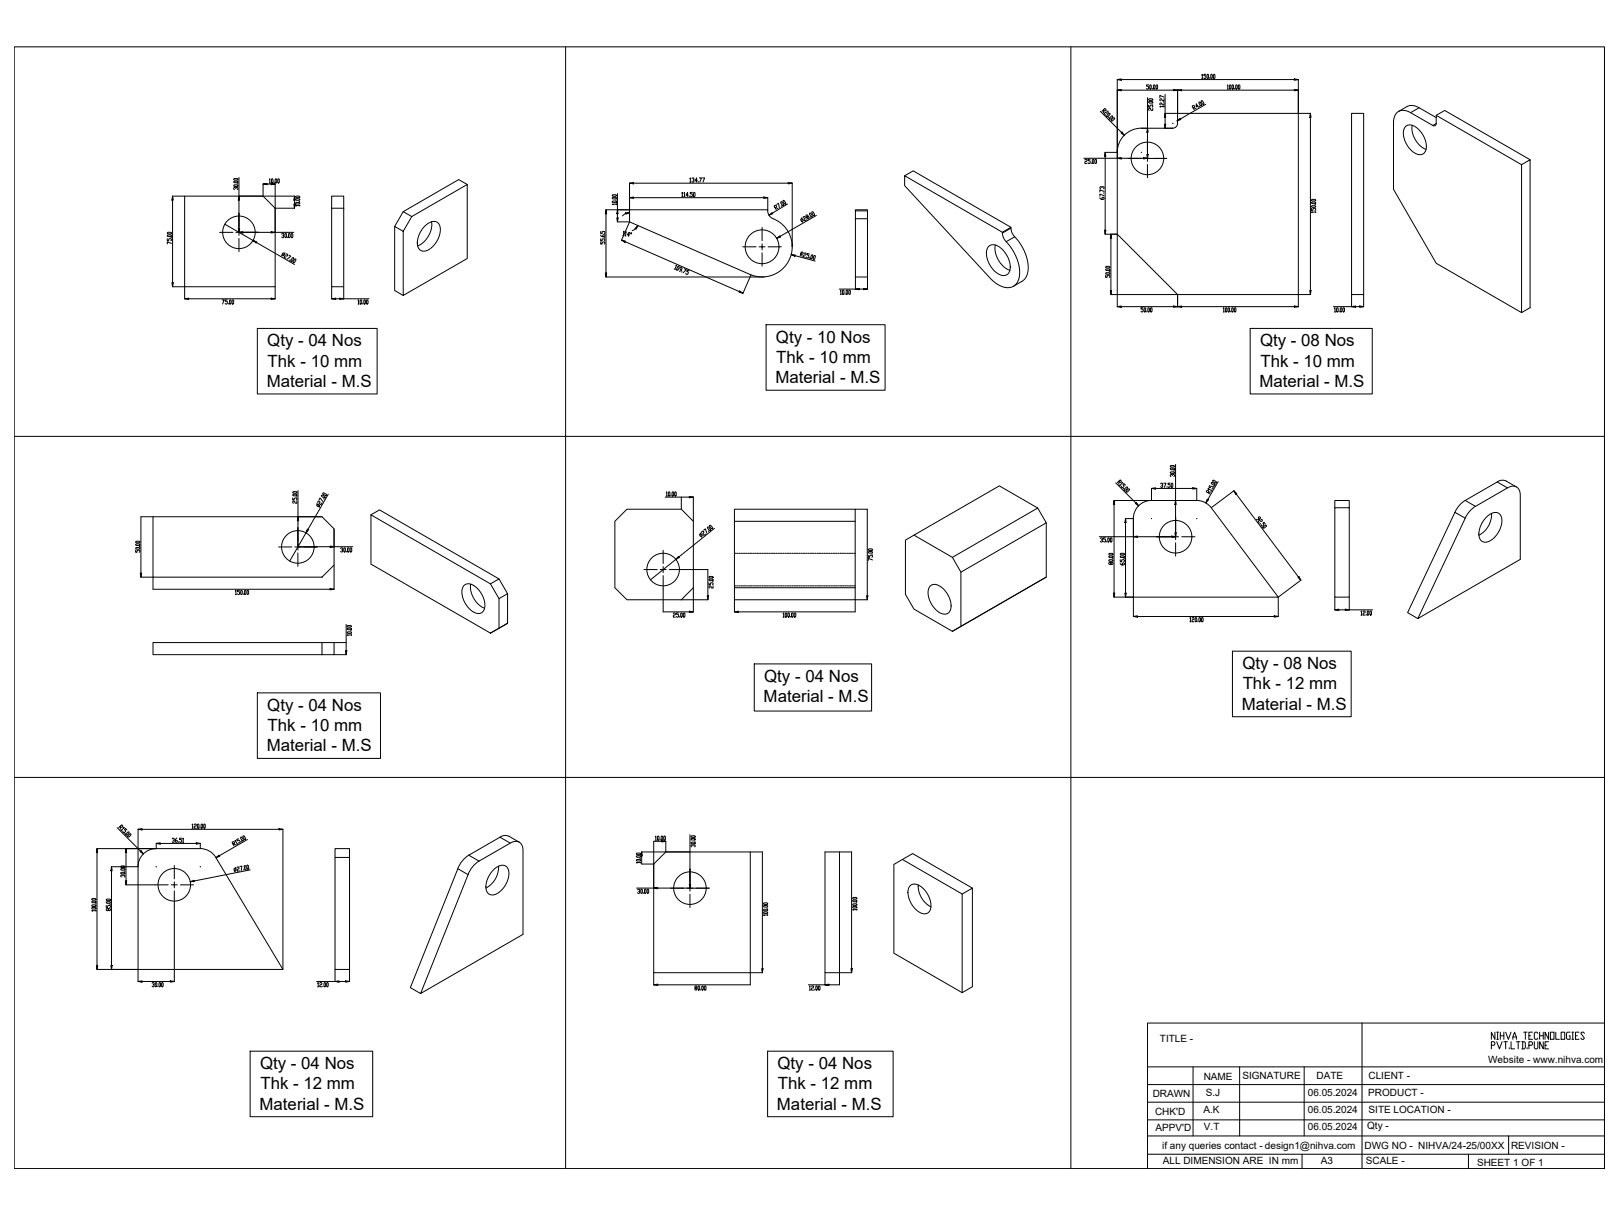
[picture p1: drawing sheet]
<svg xmlns="http://www.w3.org/2000/svg" width="1219mm" height="914mm" viewBox="0 0 1219 914" stroke-linecap="round" stroke-linejoin="round" font-family="sans-serif">
<!-- layer: 0 -->
<g fill="none" stroke="#000" stroke-width=".75">
<path d="M11 35h1197v844h-1197zM426 35v844M806 35v844M841 60l3-1v1zM905 56v3M905 59h1M908 56h-1v1l1 1v1h-1M909 56h1v3h-1zM911 59h.1M912 56h1v3h-1zM914 56h1v3h-1zM975 59l3 1h-3z"/>
<path d="M841 68l3-1v1zM841 68h137M864 74v45M865 79v2h1l1-2 1 1v1M865 77l3-1v1l-3 1zM865 75l3-1v1l-3 1zM865 64h-2v1h2v2l-2-1M866 64h1v3l-1-1zM868 78h.1M868 66v1M869 64h1l-1 3v-1zM871 64h1l-1 3v-1z"/>
<path d="M876 77h1M877 77v2h-2l-1-2-1 1 1 1M877 74v2l-2-1-1-1-1 1 1 1M877 73l-4-1v1M877 80v1M877 71v26M884 67l3 1h-3zM887 68l3-1v1zM887 68v17M902 80l-1 1v-3l1 3M903 77h1l1 2h-1zM903 80h.1"/>
<path d="M905 76h1l1 2h-1zM908 79l-22 12M924 64h1v3M924 67h1M926 64h1v3l-1-1zM928 64h1v3l-1-1zM930 66v1M931 64h1l-1 3v-1zM933 64h1l-1 3v-1zM975 67l3 1h-3zM829 84l18 18M831 83l1 1 1-1v-1h-1l-2 2"/>
<path d="M831 83v2M833 84h1l1 1h-2h-1h-1l2 2M834 87l1-2h1l-2 3-1-1zM835 88v1M837 90l1-1h1l-1 2h-1zM837 87h1v1l-2 2v-1zM845 99l2 3-3-2zM860 96a18 18 0 0 0-19 19v61l46 46h91M860 97h23M864 97l1 3h-1zM868 82v1h-1l-1-1h-1v1M877 80h-4l1 1"/>
<path d="M877 94h1l-1 3zM877 85l1 3h-1zM877 85h10M883 93h.1M883 96a4 4 0 0 0 4-3v-8h91v137M886 91l3-2v1zM899 81h1l-1-2-1 1 1 3M899 81l2 1M978 85v-25h-137v59M978 85h9v137h-9M987 85v3h-1zM1018 85h9v137h-9z"/>
<path d="M1058 95a7 7 0 0 1 10 2 16 16 0 0 1 5 18 6 6 0 0 1-9-1 16 16 0 0 1-6-18zM1062 85l7-4 13 8M1063 94a18 18 0 0 0 11 18M1069 81a9 9 0 0 0-9-1l-7 4M1079 94l-17-9a8 8 0 0 0-9-1 8 8 0 0 0-4 8v50l33 56 64 37M1079 94l3-1v-6l64 37v111l6-3v-112l-6 4M1081 93a1.6 1.6 0 0 1 0 2 1.6 1.6 0 0 1-2-1M1082 87l6-4 64 37M816 119h63M821 120h-2v1h2v2h-2M823 120h1l-1 3zM825 120h1l-1 3z"/>
<path d="M832 115l1 3h-1zM841 115h-9v61h9M841 119h3v1zM859 115h1M861 119h3l-3 1zM864 116h1l-1 3zM864 117v2h-2M864 105v14M866 119h-2v2M176 140l3-1v1h-2zM176 137l3-1v1l-2 1zM176 135l3-1v1l-2 1z"/>
<path d="M179 138h.1M180 134v41h41M198 139l3-1v1zM203 135v3M203 138h1M204 138l3 1h-3zM205 135h1l-1 3-1-1zM206 137v1M208 135v3l-1-1zM210 135v3l-1-1zM352 139l-7-4-41 24M474 138l3-1v1z"/>
<path d="M519 134h1v3M519 137h1M521 134h1l1 1h-1M522 135v2h-1M525 136h-2l2-2v3M526 137h.1M527 134h1l-1 3M529 134h2l-2 3M594 137l3 1h-3zM681 132l7-3 73 42M817 120h2l-1 1-1 1v1h2M822 123h.1"/>
<path d="M864 124v10M130 148v3h-1zM139 148h-9v68h9v9h68v-9M139 148h59l9 9v59h-68zM178 142l-1-1-1 1 1 1M178 142v-1l1 1v1M180 148v3h-1zM180 148h42v9h-15M198 148v-9h9v36M221 154h1v3zM222 148v3h-1zM223 153l2-1 1 1-3 1z"/>
<path d="M223 150h2h1l-3 1zM223 148h2h1l-3 1zM225 152h1M226 155h-3M226 154v1M250 157h9v59h-9zM250 157v-9h9v9M456 158l1 3h-1zM461 152l3-1v1l-2 1zM461 149h3l-2 1zM461 147h3l-2 1zM464 151h.1"/>
<path d="M464 154h-3h1M464 153v1M465 158v3zM465 146v21h9M474 158h-18v50h120M474 158h104a7 7 0 0 0 6 7 23 23 0 0 1 11 30 23 23 0 0 1-29 12l-92-40zM474 149l3-1v1zM474 149h104v9M513 145h1v3M513 148h1M515 145v3M515 148h1"/>
<path d="M518 147h-1l1-2v3M519 147v1M521 145h-1v1h1v2l-1-1M523 145v3l-1-1zM575 148l3 1h-3zM584 156l1-1-1-1-1 1 2 3M584 156l2 1M585 154l1-1 1 3M588 152h1l1 3-1-1zM588 155h1M590 151h1l1 2h-1zM593 154l-14 8"/>
<path d="M611 159l1 1 1 2h-1zM644 159v-1h9v1M828 149l1 1h2v-1h-1v1M830 141l-1-1-1 1 1 1M830 141h1v1M831 145h.1M831 147l-3-1v2M831 144l-3-1v1M988 157v1h1v-1h2l-1 1M988 155h2l1 1h-3zM988 152h2l1 1h-3zM988 150h2l1 1h-3z"/>
<path d="M990 154h1M991 160h-3M991 159v1M126 180v1h1l1-1h1v1M126 177h3v1h-3zM126 175h3v1h-3zM129 179h.1M165 175h10M169 169l22 12 2 2v-1l-2-1 31 18M179 172h1v3zM180 175l3-1v1zM180 173v2h-2"/>
<path d="M180 179v10M182 175h-2v2M204 174l3 1h-3zM212 176h1h1l-1 1M213 177l1 1-1 1-1-1M215 176h1l-1 3v-1zM217 178v1M218 176h1l-1 3-1-1zM220 176h1l-1 3-1-1zM297 170v49l7 3M310 163l-6-4-7 11 7 4v48l48-27v-56l-42 24-6 11M320 170a7 7 0 0 1 10-2 15 15 0 0 1-5 18 6 6 0 0 1-10 1 16 16 0 0 1 5-17z"/>
<path d="M325 167a18 18 0 0 1-11 18M452 180v1h1l1-1h2l-1 1M452 177l1 1h2l1-1h-2v1M452 174v2h1l1-2 2 1-1 1M455 179h1M465 164v3zM469 177h1M470 175v-1l-1 3M471 177v1M471 160h3l-3 1zM471 175l1-1-1 3M474 177h-2l2-2-1 3"/>
<path d="M474 160l-3 1-2 2M474 167v-29h123v48M474 167l-6 14 92 40 6-14M475 175l1 1h-1zM478 172l2-2-1 2zM480 170l-1 2-3 2M574 171v10M579 162l2-2 1 1zM585 179l2-2 1 1zM603 165h1l1 1h-2zM604 164v3M605 164v-1h1v1v1v1l1-1"/>
<path d="M608 163h1v1l-1 1v-2v-1l-1 1h1M610 160l1 1 1 2h-1zM610 163v1M615 162l-30 17M644 165h9v43h-9zM644 165v-6h9v6M755 175l-74-43v8l65 70a15 15 0 0 0 17 6 15 15 0 0 0 4-18l-4-9-5-7 6-4a31 31 0 0 1 9 29l-1 3-2 1-7 4M755 175l6-4v1l-6 3M755 175l1 4 2 3M761 172l1 4 2 2M832 173h1l-1 3zM837 176v3h-1z"/>
<path d="M837 176v46h50M841 176v55h137v-9M129 183l-3-1v2M213 191h1v1l-1 1-1-1zM215 190l-3 3M215 191h2l-1 2-1-1-1 2h1M218 192l1 1-3 2M218 196h.1M220 194h1v1l-2 2v-1zM222 195l1 1-2 2v-1zM452 182v2h1l1-2 2 1-1 1M468 181h3v1z"/>
<path d="M559 186h10M574 183v3h-2M574 186h.1M574 190v10M576 186h-2v2M578 186h10M596 192h3v1zM596 192l18 4M603 191h2v-1h-2v3M603 191l1 2M606 191v-1l1 1-1 1h-1v1l1 1M610 191h-2v1l1 1v1h-1l-1-1"/>
<path d="M610 194h.1M611 192h1l-1 3-1-1zM613 193l1-1v1l-1 2h-1zM744 186a7 7 0 0 1 11 2 16 16 0 0 1 5 17 6 6 0 0 1-10 0 17 17 0 0 1-6-19zM750 184a18 18 0 0 0 11 19M129 213h1v3zM250 216v9h28M259 216v9M456 205h1l-1 3zM508 202l1 1M509 200h1l-2 3M510 201l1-1v1l-1 2z"/>
<path d="M513 203h-1l1-2 1 1-1 2h-2M514 204l-1 1M515 202l2 1-3 2M519 204l-1-1-1 1 1 1-1 2-1-1M557 219l3 2-3-1zM633 219v-1v4M635 218l1 1-1 3-1-1zM638 218v1v3l-1-1zM640 218v1v3l-1-1zM644 218l3-1v1zM644 209v9M650 217l3 1h-3z"/>
<path d="M653 209v9h-21M833 207v2h1v-2l2 1-1 1M833 206l2-1 1 1h-3zM833 203l2-1 1 1-3 1zM833 201l2-1 1 1-3 1zM835 204h1M836 219h1v3zM986 219h1v3zM139 225l3-1v1zM167 226h2l-1 3M171 226h-1v1h1v2l-1-1M172 228v1"/>
<path d="M173 226h1v3l-1-1zM175 226h1v3l-1-1zM204 224l3 1h-3zM250 225l3-1v1zM256 224l3 1h-3zM270 226v3M270 229h.1M272 226v3l-1-1zM273 228v1M274 226h1v3l-1-1zM276 226h1v3l-1-1zM633 222h1"/>
<path d="M636 221v1M841 231l3-1v1zM861 232h-2v1h2l-1 2-1-1M862 232h1l-1 3v-1zM864 234v1M865 232h1l-1 3-1-1zM867 232h1l-1 3-1-1zM884 230l3 1h-3zM887 231l3-1v1zM887 222v9M921 232h1v3M921 235h1"/>
<path d="M923 232h1v3l-1-1zM925 232h1v3l-1-1zM927 234v1M928 232h1l-1 3v-1zM930 232h1l-1 3v-1zM975 230l3 1h-3zM1005 232v3M1005 235h1M1007 232h1l-1 3v-1zM1008 234v1M1010 232v3l-1-1zM1012 232v3l-1-1z"/>
<path d="M1018 231l3-1v1zM1018 222v9M1024 230l3 1h-3zM1027 222v9h-23M194 247h90v49h-90zM577 244h90v50h-90zM941 247h92v49h-92zM11 328h1197M881 356l3-1v1h-2zM881 353l3-1v1l-2 1zM881 351l3-1v1l-2 1zM883 358l-1-1h-1l1 2"/>
<path d="M883 357h1v2M884 354h.1M885 350v54M220 375v1h1l1-1h2l-1 1M220 372h3l1 1h-3zM220 370h3l1 1h-3zM223 374h1M224 377v2h-1l-2-2-1 1 1 1M224 369v20v3h1l-1-3v23h15M238 379l3 3M239 380h1v1h-1zM240 376l1-1 2 2"/>
<path d="M242 373l3 1v1l-3-1zM243 378l-1 2-1-1v-1l-1-1-1 1M243 371l3 1v1l-3-1zM244 375v1M247 372l-17 29 2-3v1l-2 2-12 21M501 374h21v18M502 371v-1v3M502 373h.1M504 370v1v2h-1zM505 373h.1M506 370l1 1v2h-1zM508 370l1 1v2h-1z"/>
<path d="M513 374v9M519 374h3l-3 1zM839 377v3h-1zM840 363l17 18M842 362l1 1 1-1v-1l-3 2M843 363l-1 2M843 365l1 1M845 363h1l-3 2M846 367v1M847 368l1-1h1l-1 2h-1zM847 365l-1-1v1v1v1h-1l-1-1M850 368l1 1-3 1v-1z"/>
<path d="M856 378l1 3-2-2zM867 368l3-1v1zM874 364h1l1 1h-1M875 365v2l-1-1M876 364h2l-1 3M879 366v1M881 364h-1v1h1v2l-1-1M882 364h1v3l-1-1zM885 377l1 3h-1zM898 367l3 1h-3zM901 377a14 14 0 0 1 11 5l17-13 51 68-17 12v15h-109v-15M901 377v-9h-34v9a14 14 0 0 0-14 13h-5v59"/>
<path d="M901 377h-62v72h14M909 376h1l-2 3zM910 371v-2h-1l-1 1 3 2M910 368l2 1M911 365l-1 2h1l1-1 2 1-1 1M912 370l-2 1M912 363l3 1v1l-3-1zM913 369l-1 1M913 361l3 1v1l-3-1zM914 366h.1M917 362l-9 17M929 369l2 3z"/>
<path d="M1103 377l-5 4-2 5M1103 377l8 4 24-14a6 6 0 0 1 7-1 6 6 0 0 1 3 7v48l-77 45 35-76M1134 362a7 7 0 0 0-7 1M1134 362l8 5M1135 367l-8-4-24 14M115 389h-9v45h9v9h137v-18M115 389h127l10 9v27l-10 9h-127zM224 389h18M252 398v13M279 387l90 52 7 12v22l-7 3-90-51zM279 387l7-3 90 52M463 392l9-9h41l9 9v50l-9 9h-41l-9-9z"/>
<path d="M530 399l1-1 1 3M533 397h1l1 2h-1zM533 400h1M534 396l1-1 2 3h-1zM538 398l-29 23 2-2 1 1-3 1-19 15M553 383h91v9h-91zM553 392v50M644 392v50M644 383h9v68h-9v9h-91v-9M781 382l-28-16-65 37M788 393v41l-64 37M848 390v3h-1z"/>
<path d="M854 390v14M867 390h.1M885 389v15h-57M901 390h.1M912 382l51 67h-109v-59M946 391h2l1-1v-1l-2 1 1 1M949 394h.1M950 391h1l-1 1h-1h-1h-1l1 2M951 397l2-2 1 1-2 1h-1zM953 394l-1-1-1 1 1 1-2 1v-1M1005 382h11v67h-11zM1005 382v-5h11v5"/>
<path d="M1103 390l-7-4-36 75 8 5M1111 381l-4 4-4 5M1119 389h1a6 6 0 0 1 10-1 16 16 0 0 1-11 20 6 6 0 0 1-5-8l2-6zM1123 386a18 18 0 0 1-9 17M102 414v2h1l1-2h1v2M102 412h3v1h-2zM102 410l3-1v1h-2zM102 408l3-1v1l-2 1zM105 411h.1M210 412h10M224 411h28l-3 1v-1h3h14M224 409v3h-2"/>
<path d="M224 416v10M227 412h-3v2M256 413l1-1 1 1-1 1M258 414v1h-2M259 412l1 1v2h-1zM261 415h.1M262 412l1 1-1 2zM264 412l1 1-1 2zM499 414v10M527 402h1l1 1-1 1zM527 401l1 3M528 401v-1h2v1l-1 1 1 1 1-1"/>
<path d="M553 416h1M555 416h1M556 416h2M558 416h1M560 416h1M562 416h1M563 416h2M565 416h1M567 416h1M569 416h1M570 416h1M572 416h1"/>
<path d="M574 416h1M575 416h2M577 416h1M579 416h1M581 416h1M582 416h2M584 416h1M586 416h1M588 416h1M589 416h1M591 416h1M593 416h1"/>
<path d="M595 416h1M596 416h1M598 416h1M600 416h1M601 416h2M603 416h1M605 416h1M607 416h1M608 416h2M610 416h1M612 416h1M614 416h1"/>
<path d="M615 416h1M617 416h1M619 416h1M620 416h2M622 416h1M624 416h1M626 416h1M627 416h2M629 416h1M631 416h1M633 416h1M634 416h1"/>
<path d="M636 416h1M638 416h1M640 416h1M641 416h1M643 416h1M654 418v1h1v-1h2v1M654 415h3v1h-3zM654 413h3v1h-3zM657 417h.1M682 406l6-3 29 16 7 12v40l-7 4-29-17-6-11zM717 419l64-37 7 11-64 38M829 405h1l-1 1"/>
<path d="M830 406v1v1l-1-1M833 405h-2v1h2l-1 2-1-1M833 407v1M835 405v3l-1-1zM835 419l3-1v1l-2 1zM835 417l3-1v1l-2 1zM837 405v3l-1-1zM844 419l2-1 1 1-3 1zM844 417l2-1 1 1-3 1zM854 404l3-1v1zM882 403l3 1h-3zM885 401h1l-1 3z"/>
<path d="M885 402v2h-2M885 409v9M888 404h-3v2M890 404h10M106 431h1l-1 3zM354 440a18 18 0 0 0 11 18M369 439l7-3 6 11M485 429h10M499 426v3h-2M499 433v27h23v-18M502 429h-3v2M504 429h29v22h-20"/>
<path d="M534 439v1h1v-1h2v1M534 436h3v1h-3zM534 434h3v1h-3zM537 438h.1M657 421l-3-1v2M788 434l-71 41M835 422l3-1v1h-2zM837 424l1-1v1l-1 1-1-2-1 1 1 1 1-1M838 420h.1M844 424l1 1h1l1-1h-1l-1 1M844 421v2h1v-2l2 1-1 1M846 420h1"/>
<path d="M977 435l1-1 2 3zM177 445l1-1v3M177 447h1M180 444h-1v1l1 1v1h-1M182 444v1v2h-1zM183 447h.1M184 444l1 1v2h-1zM186 444l1 1v2h-1zM249 443h3l-3 1zM349 441a7 7 0 0 1 10 1 16 16 0 0 1 5 18 6 6 0 0 1-9 0 17 17 0 0 1-6-19zM382 447v22l-6 4M382 447l-6 4"/>
<path d="M519 460h3l-3 1zM533 448h1l-1 3zM537 441v2h-1l-1-2h-1v2M553 442h91v9h-91zM553 441h1M555 441h1M556 441h2M558 441h1M560 441h1M562 441h1M563 441h2M565 441h1"/>
<path d="M567 441h1M569 441h1M570 441h1M572 441h1M574 441h1M575 441h2M577 441h1M579 441h1M581 441h1M582 441h2M584 441h1M586 441h1"/>
<path d="M588 441h1M589 441h1M591 441h1M593 441h1M595 441h1M596 441h1M598 441h1M600 441h1M601 441h2M603 441h1M605 441h1M607 441h1"/>
<path d="M608 441h2M610 441h1M612 441h1M614 441h1M615 441h1M617 441h1M619 441h1M620 441h2M622 441h1M624 441h1M626 441h1M627 441h2"/>
<path d="M629 441h1M631 441h1M633 441h1M634 441h1M636 441h1M638 441h1M640 441h1M641 441h1M643 441h1M653 448h1l-1 3zM700 441a7 7 0 0 1 11 3 16 16 0 0 1 4 16 7 7 0 0 1-10-1 16 16 0 0 1-5-17zM838 446h1v3z"/>
<path d="M847 446h1v3zM1005 459l3-1v1zM1005 449v10h29M1013 458l3 1h-3zM1016 449v10M1030 460h1l-1 3v-1zM1032 460h1l-1 3v-1zM261 470v23h-9M261 476h3h1l-3 1zM261 473h3l1 1h-3zM261 471h3l1 1h-3zM264 475h1"/>
<path d="M265 478h-4h1M265 478h.1M382 469l-13 7M507 462v-1l2 1-1 1h-1v1h2M511 461h-2v1l2 1v1h-2M512 464h.1M513 461l1 1-1 2zM515 461l1 1-1 2zM553 460h3v1zM590 462v-1v3M590 464h.1M592 461v1v2h-1z"/>
<path d="M594 461v1v2h-1zM595 464h.1M596 461l1 1v2h-1zM598 461l1 1v2h-1zM854 464l3-1v1zM896 465v3M896 468h1M898 465h1v1l-1 1v1h1M900 465h1v3l-1-1zM902 467v1M903 465h1v3l-1-1zM905 465h1v3l-1-1z"/>
<path d="M960 463l3 1h-3zM1025 460v3M1025 463h1M1026 460h1h1v1l-2 1v1h2M1029 462v1M115 484h127v9h-127zM242 484h10v9h-10M252 484h9M260 490h1v3zM568 500h88v35h-88zM928 490h90v49h-90zM194 521h93v50h-93z"/>
<path d="M11 585h1197M73 639l1 3h-1zM88 623l20 20M91 622v1l1-1v-1l-3 2M91 622v2M91 625h1M93 623h1l-3 2M94 627h.1M95 628l1-2h1l-1 3-1-1zM95 639v3h-1zM95 639v27h32M96 625l-2-1v2l-1 1v-2"/>
<path d="M96 629l2-1h1l-2 2h-1zM104 624h3v1zM118 635l3-1v1zM130 631h1v1h-1M131 632v2l-1-1M133 631l-1 1v1l1 1v-2h-1M134 633v1M137 631h-2v1h2l-1 2-1-1M138 631v3M138 634h.1M145 621v-1v3M145 623h.1"/>
<path d="M146 621l1-1 1 1-1 1h-1v1h2M148 634l3 1h-3zM149 620l1 1-1 2zM151 623h.1M151 639a14 14 0 0 1 12 6M151 639v-4h-33v4a14 14 0 0 0-14 13v-28h109v106M151 639h-78v91h31v9h27v-68M152 620l1 1-1 2h-1zM154 620l1 1-1 2h-1zM175 635l2-1-1-1-1 1 1 3M176 635l2 1M177 633l2 2"/>
<path d="M179 635h-1M180 631l-2 1 1 1 1-1 1 1v1h-2M181 630h1l1 3h-1zM182 633v1M183 629h1l1 3h-1zM186 632l-23 13 50 85h-109v-78h-20v78M210 624h3l-3 1zM377 630a7 7 0 0 1 6-1l8 5M384 635l-8-5-23 14M494 630v-1v3M494 632h.1M495 629l1 1v2h-1z"/>
<path d="M497 632h.1M498 629l1 1v2h-1zM498 633h3l-3 1zM500 629l1 1v2h-1zM520 628v37M520 634h3l1 1h-3zM520 631h3l1 1h-3zM520 629h3l1 1h-3zM522 637l-1-1h-1l1 1M522 636h2l-1 1M523 633h1M84 652v3h-1z"/>
<path d="M91 657l3-1v1l-3 1zM91 654h3v1h-3zM91 652h3v1h-3zM92 659v-1l-1 1v1M92 659h2v1M94 656h.1M106 640l2 3-3-2zM118 652h.1M131 651v10M151 652h.1M163 645l2-1zM176 654h2v1h-2z"/>
<path d="M177 653v3M178 653h1h1v1l-1 1v1l1-1M181 652h1v3M184 654v1M184 651l1 1v3l-1-1zM186 651h1v3h-1zM188 655l-45 9M252 645h11v85h-11zM252 645v-6h11v6M352 658l-7-4-36 89 8 5M353 644l-5 4-3 6M353 644l8 4"/>
<path d="M361 648l-5 4-4 6M361 648l23-13a6 6 0 0 1 7-1 6 6 0 0 1 3 6v63l-77 45 35-90M371 655l2-1a6 6 0 0 1 9-1 16 16 0 0 1-12 21 6 6 0 0 1-4-8l2-6zM375 652a18 18 0 0 1-9 16M479 647h3v1h-2zM479 644h3v1h-2zM479 642h3v1h-2zM482 646h.1M482 649h-3l1 1M482 649v1M483 641l1 3h-1zM501 641v-8h-9v35"/>
<path d="M520 641h-37v9h9M520 654v14M565 641h9v91h-82v-82l9-9h64v91M632 641v91h-11v-91h20v91h-9M680 647l7-5 45 26M69 679l3-1v1h-2zM69 677l3-1v1h-2zM80 679h3l-2 1zM80 677h3l-2 1zM94 663h1v3zM131 664v2h-2M131 666h.1"/>
<path d="M134 666h-3v2M136 666h10M143 664l3-1zM479 668h13l3 1v-1h-3h42M480 670l1-1 1 1-1 1M481 671v1h-1M483 669l1 1-1 2zM485 672h.1M486 669l1 1-1 2h-1zM488 669l1 1-1 2h-1zM519 665h1v3zM520 666v2h-3"/>
<path d="M520 673v10M522 668h-2v3M575 680l3-1v1l-3 1zM642 678l3-1v1l-2 1zM642 676l3-1v1l-2 1zM645 679h.1M685 667a7 7 0 0 1 10 2 16 16 0 0 1 5 17 6 6 0 0 1-10-1 16 16 0 0 1-5-18zM692 666a18 18 0 0 0 9 17M725 673l7-5v75l-7 4zM725 673l-45-26-7 4v66l52 30M69 683h3v1h-2zM69 681h3v1h-2z"/>
<path d="M72 680h.1M72 685h-3l1 1M72 685v1M80 681v2h1l1-2 1 1v1M82 684h1v1h-1l-1-1h-1l1 1h1M83 681h.1M575 687l3-1v1h-3zM575 685l3-1v1h-3zM575 682l3-1v1l-3 1zM578 683h.1M578 689h-3M578 688v1"/>
<path d="M642 683l3-1v1h-2zM642 681l3-1v1h-2zM645 685h-3h1M645 684v1M73 727h1l-1 3zM83 727h1v3zM104 739l3-1v1zM117 739l1 1v3l-1-1zM120 739l1 1-1 3v-1zM122 739l1 1-1 3v-1zM128 738l3 1h-3zM244 739l1 1v3l-1-1z"/>
<path d="M246 739l1 1v3l-1-1zM252 739l3-1v1zM252 730v9M260 738l3 1h-3zM263 730v9h-25M492 732v9h73v-9M574 729h1l-1 3zM621 732v9M632 732v9h-11h3v1l-3-1h-12M641 729h1l-1 3zM115 740l1-1v2h-1M116 741v2l-1-1"/>
<path d="M119 742v1M239 740l1-1v4M239 743h1M241 740v-1l1 1v1l-1 1v1h1M243 742v1M492 741h3v1zM524 744l-1-2h1l1 1-2 1 1 1h1l-1-1M526 742h1l-1 3zM528 745h.1M529 742h1l-1 3h-1zM531 742h1l-1 3h-1zM610 742v3"/>
<path d="M610 745h.1M611 742h1h1l-1 2h-1v1h2M614 745h.1M615 742h1l-1 3h-1zM617 742h1l-1 3h-1zM1026 770v109M1208 770h-344v109M188 791h93v49h-93zM578 791h95v49h-95zM864 803h344M864 816h344M898 803v52"/>
<path d="M934 803v52M982 803v52M864 830h344M864 843h344M864 855h344M1136 855v14M864 869h344M981 869v10M1106 869v10"/>
<circle cx="864" cy="119" r="12"/>
<circle cx="180" cy="175" r="12"/>
<circle cx="574" cy="186" r="13"/>
<circle cx="224" cy="412" r="12"/>
<circle cx="885" cy="404" r="12"/>
<circle cx="499" cy="429" r="12"/>
<circle cx="131" cy="666" r="12"/>
<circle cx="520" cy="668" r="12"/>
</g>
<g font-size="12.7">
<text x="584" y="258">Qty - 10 Nos</text>
<text x="201" y="261">Qty - 04 Nos</text>
<text x="949" y="261">Qty - 08 Nos</text>
<text x="201" y="276">Thk - 10 mm</text>
<text x="585" y="273">Thk - 10 mm</text>
<text x="949" y="276">Thk - 10 mm</text>
<text x="201" y="291">Material - M.S</text>
<text x="584" y="288">Material - M.S</text>
<text x="948" y="291">Material - M.S</text>
<text x="936" y="504">Qty - 08 Nos</text>
<text x="575" y="513">Qty - 04 Nos</text>
<text x="936" y="519">Thk - 12 mm</text>
<text x="575" y="528">Material - M.S</text>
<text x="201" y="535">Qty - 04 Nos</text>
<text x="935" y="534">Material - M.S</text>
<text x="201" y="550">Thk - 10 mm</text>
<text x="201" y="565">Material - M.S</text>
<text x="196" y="805">Qty - 04 Nos</text>
<text x="585" y="805">Qty - 04 Nos</text>
<text x="196" y="820">Thk - 12 mm</text>
<text x="586" y="820">Thk - 12 mm</text>
<text x="195" y="835">Material - M.S</text>
<text x="585" y="835">Material - M.S</text>
</g>
<text font-size="9.7" x="1122" y="784">NIHVA TECHNOLOGIES</text>
<text font-size="9.3" x="1122" y="791">PVT.LTD.PUNE</text>
<g font-size="7.5">
<text x="873" y="784">TITLE -</text>
<text x="1121" y="800">Website - www.nihva.com</text>
<text x="907" y="813">NAME</text>
<text x="936" y="812">SIGNATURE</text>
<text x="992" y="812">DATE</text>
<text x="1031" y="812">CLIENT -</text>
<text x="868" y="826">DRAWN</text>
<text x="908" y="825">S.J</text>
<text x="985" y="825">06.05.2024</text>
<text x="1030" y="825">PRODUCT -</text>
<text x="870" y="839">CHK'D</text>
<text x="906" y="837">A.K</text>
<text x="985" y="838">06.05.2024</text>
<text x="1031" y="838">SITE LOCATION -</text>
<text x="870" y="851">APPV'D</text>
<text x="907" y="850">V.T</text>
<text x="985" y="851">06.05.2024</text>
<text x="1030" y="850">Qty -</text>
<text x="875" y="865">if any queries contact - design1@nihva.com</text>
<text x="1028" y="865">DWG NO - NIHVA/24-25/00XX</text>
<text x="1138" y="864">REVISION -</text>
<text x="995" y="876">A3</text>
<text x="876" y="876">ALL DIMENSION ARE IN mm</text>
<text x="1029" y="876">SCALE -</text>
<text x="1112" y="878">SHEET 1 OF 1</text>
</g>
</svg>
